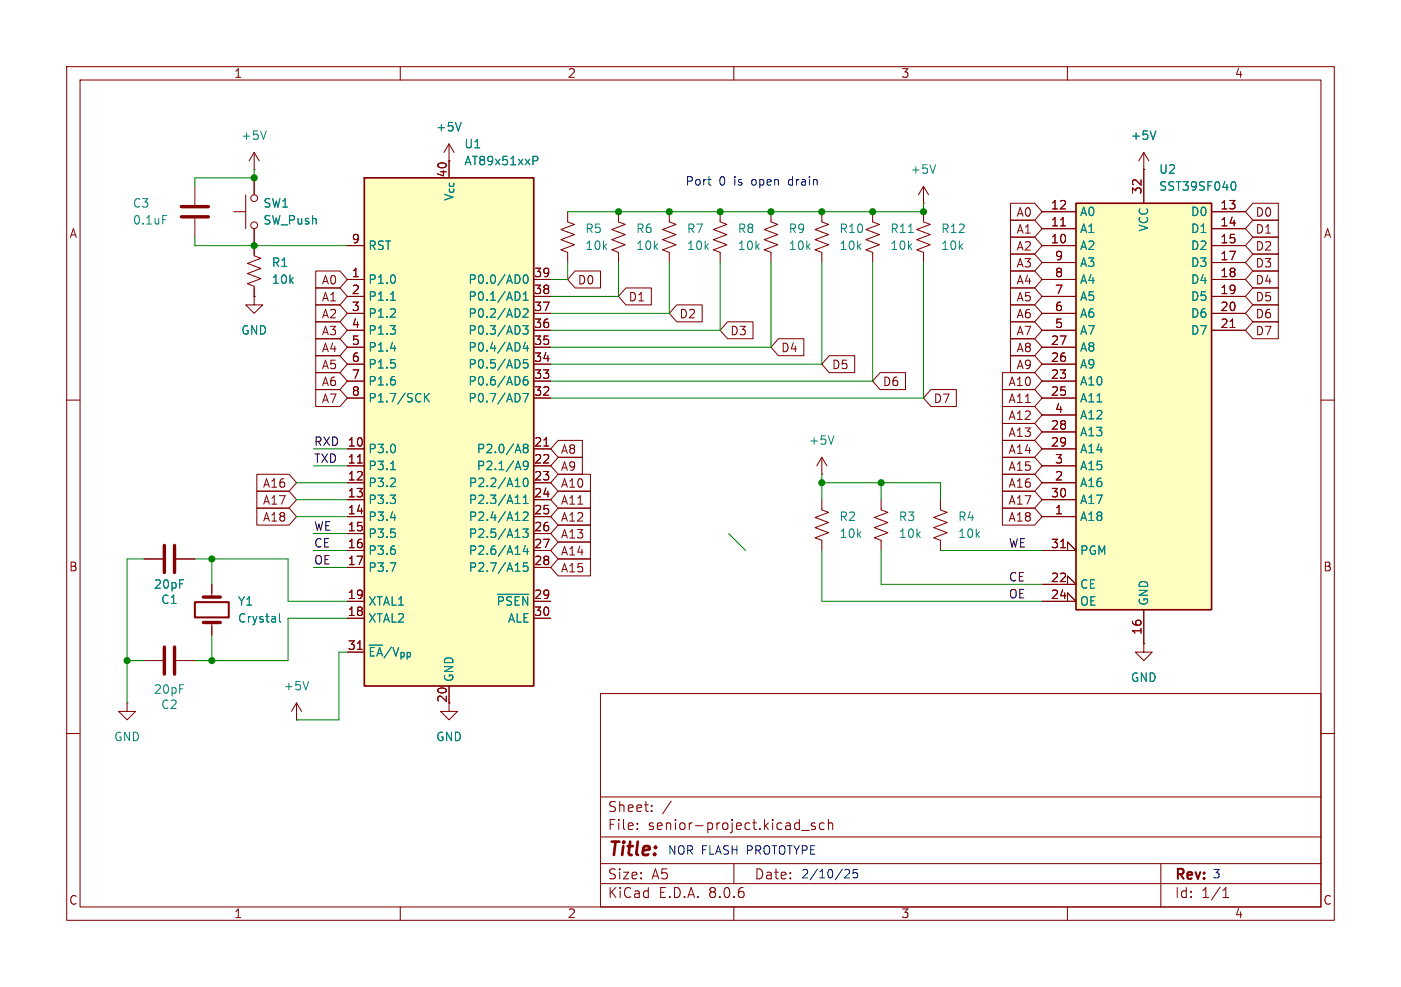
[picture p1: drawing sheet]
<svg xmlns="http://www.w3.org/2000/svg" width="210mm" height="148mm" viewBox="0 0 210 148" stroke-linecap="round" stroke-linejoin="round" font-family="sans-serif">
<g fill="none" stroke="#840000" stroke-width=".15">
<path d="M10 10h190v128h-190zM12 12h186v124h-186zM60 10v2M110 10v2M160 10v2M35.1 31.8h1.7M36.8 29.2v5.1M38.1 34.3v4.1l1 .3-2 .8 2 .8-2 .7 2 .8-2 .7 1 .4v1.6M38.1 26.7v2.5M67.3 24.1h.1M67.3 21.6l-.8 1.3M67.3 21.6v2.5"/>
<path d="M67.3 21.6l.8 1.3M85.1 31.8v1.5l1 .4-2 .7 2 .8-2 .7 2 .8-2 .8 1 .3v1.6M92.7 31.8v1.5l1 .4-2 .7 2 .8-2 .7 2 .8-2 .8 1 .3v1.6M100.3 31.8v1.5l1 .4-2 .7 2 .8-2 .7 2 .8-2 .8 1 .3v1.6M107.9 31.8v1.5l1.1 .4-2.1 .7 2.1 .8-2.1 .7 2.1 .8-2.1 .8 1 .3v1.6M115.6 31.8v1.5l1 .4-2 .7 2 .8-2 .7 2 .8-2 .8 1 .3v1.6M123.2 31.8v1.5l1 .4-2 .7 2 .8-2 .7 2 .8-2 .8 1 .3v1.6M130.8 31.8v1.5l1 .4-2 .7 2 .8-2 .7 2 .8-2 .8 1 .3v1.6M171.4 25.4h.1M171.4 22.9l-.7 1.2M171.4 22.9v2.5M171.4 22.9l.8 1.2"/>
<path d="M10 60h2M38.1 44.5v1.2h1.3l-1.3 1.3-1.3-1.3h1.3M38.1 44.5h.1M198 60h2M123.2 71.1h.1M123.2 74.9v1.6l1 .3-2 .8 2 .8-2 .7 2 .8-2 .7 1 .4v1.6M123.2 68.6l-.8 1.3M123.2 68.6v2.5M123.2 68.6l.8 1.3M132.1 74.9v1.6l1 .3-2 .8 2 .8-2 .7 2 .8-2 .7 1 .4v1.6M10 110h2M90 104h108v32h-108z"/>
<path d="M90 119.5h108M198 110h2M60 136v2M90 132.5h108M90 129.5h108M90 125.5h108M95.5 124.2v.2M95.5 123.5v.1M97.7 121.5v.2M97.7 120.8v.1M100.6 120.1l-1.3 1.9M110 136v2"/>
<path d="M110 129.5v3M120.2 124.5h1.1M122.2 123.5l-.4-.1-.2 .2 .1 .2 .5 .2v.3h-.6M123.5 123.5l-.4-.1-.3 .3v.4l.2 .2h.5M124.2 123.5a.37 .37 0 0 1 .6 .1v.8M124.2 122.9v1.5M160 136v2M174 129.5v6.5M183.3 134.6h.9M183.3 133.5l.5-.4v1.5"/>
<circle cx="38.1" cy="33.8" r=".51"/>
<circle cx="38.1" cy="29.7" r=".51"/>
</g>
<path d="M69.1 18.4l-.4 1.2M173.3 19.6l-.5 1.3M136.2 34.9h.7M125 65.3l-.4 1.3" fill="none" stroke="#008484" stroke-width=".15"/>
<path d="M54.6 26.7h25.4v76.2h-25.4z" fill="#ffffc2"/>
<path d="M54.6 26.7h25.4v76.2h-25.4z" fill="none" stroke="#840000" stroke-width=".25"/>
<g fill="none" stroke="#840000" stroke-width=".15">
<path d="M29.2 27.9v2.8M29.2 32.8v2.8M38.1 25.4h.1M38.1 22.9l-.8 1.2M38.1 22.9v2.5M38.1 22.9l.8 1.2M52.1 36.8h2.5M67.3 24.1v2.6M138.4 31.8v1.5l1 .4-2 .7 2 .8-2 .7 2 .8-2 .8 1 .3v1.6M138.4 30.5h.1M138.4 27.9v2.6M138.4 27.9l-.7 1.3"/>
<path d="M138.4 27.9l.8 1.3M52.1 47h2.5M52.1 41.9h2.5M52.1 44.5h2.5M52.1 59.7h2.5M52.1 57.2h2.5M52.1 54.6h2.5M52.1 52.1h2.5M52.1 49.5h2.5M80 47h2.5M80 41.9h2.5M80 44.5h2.5"/>
<path d="M80 59.7h2.5M80 57.2h2.5M80 54.6h2.5M80 52.1h2.5M80 49.5h2.5M52.1 67.3h2.5M52.1 69.9h2.5M52.1 72.4h2.5M52.1 74.9h2.5M52.1 77.5h2.5M53.6 69.4h.7M80 67.3h2.5"/>
<path d="M80 69.9h2.5M80 72.4h2.5M80 74.9h2.5M80 77.5h2.5M81.5 66.9h.7M141 74.9v1.6l1 .3-2 .8 2 .8-2 .7 2 .8-2 .7 1 .4v1.6M21.6 99.1h2.8M21.6 83.8h2.8M26.4 99.1h2.8M26.4 83.8h2.8M31.7 87.6v1.9M31.7 93.3v2"/>
<path d="M52.1 80h2.5M52.1 82.6h2.5M52.1 85.1h2.5M52.1 92.7h2.5M52.1 90.2h2.5M52.1 97.8h2.5M53.6 97.4h.7M80 80h2.5M80 82.6h2.5M80 85.1h2.5M80 92.7h2.5M80 90.2h2.5"/>
<path d="M19 105.4v1.3h1.3l-1.3 1.3-1.2-1.3h1.2M19 105.4h.1M44.4 108h.1M44.4 105.4l-.7 1.3M44.4 105.4v2.6M44.4 105.4l.8 1.3M67.3 102.9v3.8h1.3l-1.3 1.3-1.3-1.3h1.3"/>
</g>
<g fill="none" stroke="#008484" stroke-width=".15">
<path d="M39.9 19.6l-.4 1.3M24.4 32.3h.6M79.9 23.4h.5l.2 .3-.1 .3-.6 .1M140.2 24.7l-.4 1.3M58.5 45h.8M58.5 52.2h.8M63.6 59v1.3M63.8 59.5l.5 .8M64.3 59l-.7 .7M77.9 44.1v.6M78.4 48.8h.8l-.5 .5 .4 .1v.6l-.2 .1h-.3l-.2-.1M78.4 59h.8l-.5 1.3"/>
<path d="M78.4 45h.8M78.4 46.4l.5-.1 .2 .1 .1 .3-.8 .9h.8M78.4 44.1l.4-.3v1.2M78.6 41.3l.1-.1a.69 .69 0 0 1 .5 .5 .69 .69 0 0 1-.2 .7l-.1 .1a.68 .68 0 0 1-.3-1.2zM78.7 51.3l-.3 .9h.8M79 56.5a.5 .5 0 0 0-.6 .5v.5l.2 .2h.3l.2-.1 .1-.4-.2-.2-.3-.1-.3 .3M79 51.8v.8M79.1 53.9h-.6l-.1 .6 .2-.1 .4 .1 .2 .1-.1 .5-.2 .1-.5-.1M58.5 70.4h.8M58.5 77.6h.8M77.2 75.5h.8M78.4 79.3h.8l-.5 .5 .4 .1v.6l-.2 .1h-.3l-.2-.1"/>
<path d="M78.4 76.9l.5-.1 .2 .1 .1 .2-.8 .9h.8M78.4 75.5h.8M78.4 74.6l.4-.4v1.3M78.6 71.8l.1-.1a.69 .69 0 0 1 .5 .5 .69 .69 0 0 1-.2 .7l-.1 .1a.68 .68 0 0 1-.3-1.2zM78.7 67.2l-.3-.3 .3-.3h.2l.3 .3-.3 .3M78.7 67.2l-.3 .2 .1 .4 .2 .1 .3-.1 .2-.2v-.2l-.3-.2M78.7 67.2h.2M79.2 69.7l-.3 .2h-.3l-.2-.2 .2-.5h.3l.2 .1a.84 .84 0 0 1-.3 1.1h-.2M41.9 92v1.1l.2 .2M58.5 84.4h.8l-.5 1.3M74.6 89.1h4.7M78.7 81.8l-.3 .9h.8"/>
<path d="M79 82.3v.8M79.1 84.4h-.6l-.1 .6 .2-.1h.4l.2 .2-.1 .4-.2 .2-.5-.2M46.3 102.2l-.5 1.2"/>
</g>
<path d="M27.2 32.5h4M27.2 31h4M24.6 81.8v4.1M24.6 97v4.1M26.2 81.8v4.1M26.2 97v4.1M30.5 89.5h2.5M30.5 93.3h2.5" fill="none" stroke="#840000" stroke-width=".51"/>
<path d="M29.2 90.3h5.1v2.3h-5.1z" fill="none" stroke="#840000" stroke-width=".3"/>
<path d="M161.3 30.5h20.3v60.9h-20.3z" fill="#ffffc2"/>
<path d="M161.3 30.5h20.3v60.9h-20.3z" fill="none" stroke="#840000" stroke-width=".25"/>
<g fill="none" stroke="#840000" stroke-width=".15">
<path d="M38.1 26.7v2.5M38.1 34.3v3.8M52.1 36.8h2.5M67.3 24.1h.1M67.3 24.1v2.6M151.5 35.6h3.6l1.1 1.2-1.1 1.3h-3.6zM151.5 30.5h3.6l1.1 1.3-1.1 1.2h-3.6zM151.5 33h3.6l1.1 1.3-1.1 1.3h-3.6zM151.5 38.1h3.6l1.1 1.3-1.1 1.2h-3.6zM156.2 36.8h5.1M156.2 34.3h5.1M156.2 31.8h5.1"/>
<path d="M156.2 39.4h5.1M159 33.9h.7M171.4 25.4h.1M171.4 25.4v5.1M181.6 36.8h5.1M181.6 34.3h5.1M181.6 31.8h5.1M181.6 39.4h5.1M187.8 38.1h3.8v2.5h-3.8l-1.1-1.2zM187.8 35.6h3.8v2.5h-3.8l-1.1-1.3zM187.8 33h3.8v2.6h-3.8l-1.1-1.3zM187.8 30.5h3.8v2.5h-3.8l-1.1-1.2z"/>
<path d="M38.1 44.5h.1M38.1 43.2v1.3M47.3 40.6h3.7l1.1 1.3-1.1 1.3h-3.7zM47.3 43.2h3.7l1.1 1.3-1.1 1.2h-3.7zM47.3 45.7h3.7l1.1 1.3-1.1 1.3h-3.7zM47.3 55.9h3.7l1.1 1.3-1.1 1.2h-3.7zM47.3 53.3h3.7l1.1 1.3-1.1 1.3h-3.7zM47.3 48.3h3.7l1.1 1.2-1.1 1.3h-3.7zM47.3 50.8h3.7l1.1 1.3-1.1 1.2h-3.7zM47.3 58.4h3.7l1.1 1.3-1.1 1.3h-3.7zM52.1 41.9h2.5M52.1 44.5h2.5"/>
<path d="M52.1 47h2.5M52.1 49.5h2.5M52.1 57.2h2.5M52.1 59.7h2.5M52.1 54.6h2.5M52.1 52.1h2.5M80 41.9h2.5M80 44.5h2.5M80 47h2.5M80 49.5h2.5M80 57.2h2.5M80 59.7h2.5"/>
<path d="M80 54.6h2.5M80 52.1h2.5M86.2 40.6h3.8v2.6h-3.8l-1.1-1.3zM93.8 43.2h3.8v2.5h-3.8l-1.1-1.2zM101.4 45.7h3.9v2.6h-3.9l-1.1-1.3zM109.1 48.3h3.8v2.5h-3.8l-1.2-1.3zM116.7 50.8h3.8v2.5h-3.8l-1.1-1.2zM124.3 53.3h3.8v2.6h-3.8l-1.1-1.3zM131.9 55.9h3.8v2.5h-3.8l-1.1-1.2zM139.5 58.4h3.9v2.6h-3.9l-1.1-1.3zM150.3 55.9h4.8l1.1 1.3-1.1 1.2h-4.8zM150.3 58.4h4.8l1.1 1.3-1.1 1.3h-4.8z"/>
<path d="M151.5 43.2h3.6l1.1 1.3-1.1 1.2h-3.6zM151.5 45.7h3.6l1.1 1.3-1.1 1.3h-3.6zM151.5 53.3h3.6l1.1 1.3-1.1 1.3h-3.6zM151.5 50.8h3.6l1.1 1.3-1.1 1.2h-3.6zM151.5 48.3h3.6l1.1 1.2-1.1 1.3h-3.6zM151.5 40.6h3.6l1.1 1.3-1.1 1.3h-3.6zM156.2 41.9h5.1M156.2 44.5h5.1M156.2 47h5.1M156.2 49.5h5.1M156.2 57.2h5.1M156.2 59.7h5.1"/>
<path d="M156.2 54.6h5.1M156.2 52.1h5.1M181.6 41.9h5.1M181.6 44.5h5.1M181.6 47h5.1M181.6 49.5h5.1M184.4 49.1h.7M187.8 43.2h3.8v2.5h-3.8l-1.1-1.2zM187.8 45.7h3.8v2.6h-3.8l-1.1-1.3zM187.8 48.3h3.8v2.5h-3.8l-1.1-1.3zM187.8 40.6h3.8v2.6h-3.8l-1.1-1.3zM38.5 73.7h4.8l1.1 1.2-1.1 1.3h-4.8z"/>
<path d="M38.5 76.2h4.8l1.1 1.3-1.1 1.2h-4.8zM38.5 71.1h4.8l1.1 1.3-1.1 1.3h-4.8zM52.1 77.5h2.5M52.1 72.4h2.5M52.1 67.3h2.5M52.1 69.9h2.5M52.1 74.9h2.5M53.6 69.4h.7M80 77.5h2.5M80 72.4h2.5M80 67.3h2.5M80 69.9h2.5"/>
<path d="M80 74.9h2.5M81.5 66.9h.7M83.7 73.7h4.8v2.5h-4.8l-1.2-1.3zM83.7 78.7h4.8v2.6h-4.8l-1.2-1.3zM83.7 68.6h3.6v2.5h-3.6l-1.2-1.2zM83.7 66h3.6v2.6h-3.6l-1.2-1.3zM83.7 71.1h4.8v2.6h-4.8l-1.2-1.3zM83.7 76.2h4.8v2.5h-4.8l-1.2-1.2zM150.3 73.7h4.8l1.1 1.2-1.1 1.3h-4.8zM150.3 76.2h4.8l1.1 1.3-1.1 1.2h-4.8zM150.3 71.1h4.8l1.1 1.3-1.1 1.3h-4.8zM150.3 68.6h4.8l1.1 1.3-1.1 1.2h-4.8z"/>
<path d="M150.3 66h4.8l1.1 1.3-1.1 1.3h-4.8zM150.3 61h4.8l1.1 1.2-1.1 1.3h-4.8zM150.3 63.5h4.8l1.1 1.3-1.1 1.2h-4.8zM156.2 77.5h5.1M156.2 72.4h5.1M156.2 64.8h5.1M156.2 67.3h5.1M156.2 69.9h5.1M156.2 74.9h5.1M156.2 62.2h5.1M21.6 83.8h2.8M26.4 83.8h2.8"/>
<path d="M31.7 87.6v1.3M31.7 94v1.3M52.1 90.2h2.5M52.1 82.6h2.5M52.1 80h2.5M52.1 85.1h2.5M52.1 92.7h2.5M52.1 97.8h2.5M53.6 97.4h.7M80 90.2h2.5M80 82.6h2.5M80 80h2.5"/>
<path d="M80 85.1h2.5M80 92.7h2.5M83.7 81.3h4.8v2.5h-4.8l-1.2-1.2zM83.7 83.8h4.8v2.6h-4.8l-1.2-1.3zM156.2 87.6h5.1l-1.3-1.2v1.2M156.2 90.2h5.1l-1.3-1.3v1.3M156.2 82.6h5.1l-1.3-1.3v1.3M159 82.1h.7M171.4 96.5v1.3h1.3l-1.3 1.3-1.2-1.3h1.2M171.4 96.5h.1M171.4 91.4v5.1M67.3 102.9v2.5"/>
</g>
<g fill="none" stroke="#008484" stroke-width=".15">
<path d="M69.1 18.4l-.4 1.2M173.3 19.6l-.5 1.3M79.9 23.4h.5l.2 .3-.1 .3-.6 .1M184.8 27.2a.69 .69 0 0 1 .5 .6 .69 .69 0 0 1-.2 .7h-.3M58.5 45h.8M58.5 52.2h.8M63.6 59v1.3M63.8 59.5l.5 .8M64.3 59l-.7 .7M77.9 44.1v.6M78.4 48.8h.8l-.5 .5 .4 .1v.6l-.2 .1h-.3l-.2-.1M78.4 59h.8l-.5 1.3"/>
<path d="M78.4 45h.8M78.4 46.4l.5-.1 .2 .1 .1 .3-.8 .9h.8M78.4 44.1l.4-.3v1.2M78.6 41.3l.1-.1a.69 .69 0 0 1 .5 .5 .69 .69 0 0 1-.2 .7l-.1 .1a.68 .68 0 0 1-.3-1.2zM78.7 51.3l-.3 .9h.8M79 56.5a.5 .5 0 0 0-.6 .5v.5l.2 .2h.3l.2-.1 .1-.4-.2-.2-.3-.1-.3 .3M79 51.8v.8M79.1 53.9h-.6l-.1 .6 .2-.1 .4 .1 .2 .1-.1 .5-.2 .1-.5-.1M58.5 70.4h.8M58.5 77.6h.8M77.2 75.5h.8M78.4 79.3h.8l-.5 .5 .4 .1v.6l-.2 .1h-.3l-.2-.1"/>
<path d="M78.4 76.9l.5-.1 .2 .1 .1 .2-.8 .9h.8M78.4 75.5h.8M78.4 74.6l.4-.4v1.3M78.6 71.8l.1-.1a.69 .69 0 0 1 .5 .5 .69 .69 0 0 1-.2 .7l-.1 .1a.68 .68 0 0 1-.3-1.2zM78.7 67.2l-.3-.3 .3-.3h.2l.3 .3-.3 .3M78.7 67.2l-.3 .2 .1 .4 .2 .1 .3-.1 .2-.2v-.2l-.3-.2M78.7 67.2h.2M79.2 69.7l-.3 .2h-.3l-.2-.2 .2-.5h.3l.2 .1a.84 .84 0 0 1-.3 1.1h-.2M41.9 92v1.1l.2 .2M58.5 84.4h.8l-.5 1.3M74.6 89.1h4.7M78.7 81.8l-.3 .9h.8"/>
<path d="M79 82.3v.8M79.1 84.4h-.6l-.1 .6 .2-.1h.4l.2 .2-.1 .4-.2 .2-.5-.2"/>
</g>
<path d="M106.1 26.9h.5M106.5 27.8h.1M126.6 130.5l.5-.1 .2 .1 .1 .2-.8 .9h.8M128.5 130.4h-.6l-.1 .6 .2-.1h.5l.1 .2-.1 .4-.2 .1-.5-.1" fill="none" stroke="#0000c2" stroke-width=".15"/>
<g fill="none" stroke="#008400" stroke-width=".15">
<path d="M29.2 35.6v1.2h22.9M38.1 25.4v1.3h-8.9v1.2M85.1 39.4v2.5h-2.6M92.7 39.4v5.1h-10.2M100.3 39.4v7.6h-17.8M107.9 39.4v10.1h-25.4M115.6 39.4v12.7h-33.1M123.2 39.4v15.2h-40.7M130.8 39.4v17.8h-48.3M138.4 30.5v1.3h-53.3M138.4 39.4v20.3h-55.9M44.4 77.5h7.7"/>
<path d="M44.4 72.4h7.7M44.4 74.9h7.7M47 67.3h5.1M47 69.9h5.1M123.2 72.4h17.8v2.5M123.2 71.1v3.8M132.1 72.4v2.5M19 99.1h2.6M21.6 83.8h-2.6v21.6M29.2 83.8h14v6.4h8.9M31.7 83.8v3.8M31.7 95.3v3.8"/>
<path d="M47 82.6h5.1M47 80h5.1M47 85.1h5.1M52.1 92.7h-8.9v6.4h-14M52.1 97.8h-1.3v10.2h-6.4M109.2 80l2.6 2.6M123.2 82.6v7.6h33M132.1 82.6v5h24.1M141 82.6h15.2"/>
</g>
<g fill="#008400" stroke="#008400" stroke-width=".15">
<circle cx="31.7" cy="83.8" r=".46"/>
<circle cx="31.7" cy="99.1" r=".46"/>
<circle cx="19" cy="99.1" r=".46"/>
<circle cx="38.1" cy="26.7" r=".46"/>
<circle cx="38.1" cy="36.8" r=".46"/>
<circle cx="107.9" cy="31.8" r=".46"/>
<circle cx="100.3" cy="31.8" r=".46"/>
<circle cx="123.2" cy="31.8" r=".46"/>
<circle cx="115.6" cy="31.8" r=".46"/>
<circle cx="92.7" cy="31.8" r=".46"/>
<circle cx="130.8" cy="31.8" r=".46"/>
<circle cx="138.4" cy="31.8" r=".46"/>
<circle cx="132.1" cy="72.4" r=".46"/>
<circle cx="123.2" cy="72.4" r=".46"/>
</g>
<text font-size="2.8" fill="#840000" x="91" y="128.9">Title:</text>
<g font-size="2.1" fill="#840000">
<text x="91" y="124.7">File:</text>
<text x="91" y="122">Sheet:</text>
<text x="97.1" y="124.7">senior-project.kicad_sch</text>
<text x="91" y="134.9">KiCad</text>
<text x="91" y="132.1">Size:</text>
<text x="97.7" y="132.1">A5</text>
<text x="98.7" y="134.9">E.D.A.</text>
<text x="106.3" y="134.9">8.0.6</text>
<text x="113" y="132.1">Date:</text>
<text x="176" y="132.3">Rev:</text>
<text x="176" y="134.9">Id:</text>
<text x="180.1" y="134.9">1/1</text>
</g>
<g font-size="1.8" fill="#840000">
<text x="35" y="11.9">1</text>
<text x="85" y="11.9">2</text>
<text x="135" y="11.9">3</text>
<text x="185" y="11.9">4</text>
<text x="67.1" y="26.7" transform="rotate(-90 67.1 26.7)">40</text>
<text x="171.2" y="29.3" transform="rotate(-90 171.2 29.3)">32</text>
<text x="10.3" y="35.9">A</text>
<text x="152.3" y="32.7">A0</text>
<text x="152.3" y="35.2">A1</text>
<text x="157.4" y="34">11</text>
<text x="157.4" y="31.5">12</text>
<text x="182.8" y="31.5">13</text>
<text x="182.8" y="34">14</text>
<text x="188.1" y="35.2">D1</text>
<text x="188.1" y="32.7">D0</text>
<text x="198.4" y="35.9">A</text>
<text x="52.6" y="41.7">1</text>
<text x="52.6" y="36.6">9</text>
<text x="80" y="41.7">39</text>
<text x="152.3" y="37.8">A2</text>
<text x="152.3" y="40.3">A3</text>
<text x="157.4" y="36.6">10</text>
<text x="158" y="41.7">8</text>
<text x="158" y="39.1">9</text>
<text x="182.8" y="36.6">15</text>
<text x="182.8" y="39.1">17</text>
<text x="182.8" y="41.7">18</text>
<text x="188.1" y="40.3">D3</text>
<text x="188.1" y="37.8">D2</text>
<text x="48.1" y="42.9">A0</text>
<text x="48.1" y="45.4">A1</text>
<text x="48.1" y="47.9">A2</text>
<text x="52.6" y="46.7">3</text>
<text x="52.6" y="44.2">2</text>
<text x="80" y="46.7">37</text>
<text x="80" y="44.2">38</text>
<text x="86.5" y="42.9">D0</text>
<text x="94.1" y="45.4">D1</text>
<text x="101.8" y="47.9">D2</text>
<text x="152.3" y="45.4">A5</text>
<text x="152.3" y="47.9">A6</text>
<text x="152.3" y="42.9">A4</text>
<text x="158" y="46.7">6</text>
<text x="158" y="44.2">7</text>
<text x="182.8" y="44.2">19</text>
<text x="182.8" y="46.7">20</text>
<text x="188.1" y="45.4">D5</text>
<text x="188.1" y="47.9">D6</text>
<text x="188.1" y="42.9">D4</text>
<text x="48.1" y="50.5">A3</text>
<text x="48.1" y="53">A4</text>
<text x="52.6" y="49.3">4</text>
<text x="52.6" y="51.8">5</text>
<text x="80" y="51.8">35</text>
<text x="80" y="49.3">36</text>
<text x="109.4" y="50.5">D3</text>
<text x="117" y="53">D4</text>
<text x="152.3" y="53">A8</text>
<text x="152.3" y="50.5">A7</text>
<text x="157.4" y="51.8">27</text>
<text x="158" y="49.3">5</text>
<text x="182.8" y="49.3">21</text>
<text x="188.1" y="50.5">D7</text>
<text x="48.1" y="58.1">A6</text>
<text x="48.1" y="55.6">A5</text>
<text x="52.6" y="54.4">6</text>
<text x="52.6" y="56.9">7</text>
<text x="52.6" y="59.4">8</text>
<text x="80" y="59.4">32</text>
<text x="80" y="56.9">33</text>
<text x="80" y="54.4">34</text>
<text x="124.6" y="55.6">D5</text>
<text x="132.2" y="58.1">D6</text>
<text x="151.1" y="58.1">A10</text>
<text x="152.3" y="55.6">A9</text>
<text x="157.4" y="56.9">23</text>
<text x="157.4" y="59.4">25</text>
<text x="157.4" y="54.4">26</text>
<text x="48.1" y="60.6">A7</text>
<text x="139.9" y="60.6">D7</text>
<text x="151.1" y="63.2">A12</text>
<text x="151.1" y="65.7">A13</text>
<text x="151.1" y="60.6">A11</text>
<text x="157.4" y="64.5">28</text>
<text x="158" y="62">4</text>
<text x="52" y="67.1">10</text>
<text x="52" y="69.6">11</text>
<text x="80" y="67.1">21</text>
<text x="80" y="69.6">22</text>
<text x="84" y="70.8">A9</text>
<text x="84" y="68.3">A8</text>
<text x="151.1" y="70.8">A15</text>
<text x="151.1" y="68.3">A14</text>
<text x="157.4" y="67.1">29</text>
<text x="158" y="69.6">3</text>
<text x="39.3" y="75.9">A17</text>
<text x="39.3" y="73.3">A16</text>
<text x="52" y="72.1">12</text>
<text x="52" y="74.7">13</text>
<text x="52" y="77.2">14</text>
<text x="80" y="72.1">23</text>
<text x="80" y="74.7">24</text>
<text x="80" y="77.2">25</text>
<text x="84" y="75.9">A11</text>
<text x="84" y="73.3">A10</text>
<text x="151.1" y="75.9">A17</text>
<text x="151.1" y="73.3">A16</text>
<text x="157.4" y="74.7">30</text>
<text x="158" y="77.2">1</text>
<text x="158" y="72.1">2</text>
<text x="39.3" y="78.4">A18</text>
<text x="52" y="79.8">15</text>
<text x="52" y="82.3">16</text>
<text x="80" y="79.8">26</text>
<text x="80" y="82.3">27</text>
<text x="84" y="83.5">A14</text>
<text x="84" y="81">A13</text>
<text x="84" y="78.4">A12</text>
<text x="151.1" y="78.4">A18</text>
<text x="157.4" y="82.3">31</text>
<text x="10.3" y="85.9">B</text>
<text x="52" y="84.8">17</text>
<text x="52" y="89.9">19</text>
<text x="80" y="84.8">28</text>
<text x="80" y="89.9">29</text>
<text x="84" y="86">A15</text>
<text x="157.4" y="87.4">22</text>
<text x="157.4" y="89.9">24</text>
<text x="198.3" y="85.9">B</text>
<text x="52" y="92.5">18</text>
<text x="80" y="92.5">30</text>
<text x="171.2" y="95.3" transform="rotate(-90 171.2 95.3)">16</text>
<text x="52" y="97.5">31</text>
<text x="67.1" y="105.5" transform="rotate(-90 67.1 105.5)">20</text>
<text x="10.3" y="135.9">C</text>
<text x="35" y="137.9">1</text>
<text x="85" y="137.9">2</text>
<text x="135" y="137.9">3</text>
<text x="185" y="137.9">4</text>
<text x="198.3" y="135.9">C</text>
</g>
<g font-size="1.8" fill="#008484">
<text x="36.1" y="21.2">+5V</text>
<text x="65.3" y="19.9">+5V</text>
<text x="69.5" y="22.5">U1</text>
<text x="169.4" y="21.2">+5V</text>
<text x="69.5" y="25">AT89x51xxP</text>
<text x="136.4" y="26.3">+5V</text>
<text x="173.7" y="26.3">U2</text>
<text x="173.7" y="28.8">SST39SF040</text>
<text x="19.8" y="31.3">C3</text>
<text x="19.8" y="33.9">0.1uF</text>
<text x="39.4" y="31.3">SW1</text>
<text x="39.4" y="33.9">SW_Push</text>
<text x="68.2" y="30.3" transform="rotate(-90 68.2 30.3)">V_{cc}</text>
<text x="87.6" y="35.2">R5</text>
<text x="95.3" y="35.2">R6</text>
<text x="102.9" y="35.2">R7</text>
<text x="110.5" y="35.2">R8</text>
<text x="118.1" y="35.2">R9</text>
<text x="125.7" y="35.2">R10</text>
<text x="133.4" y="35.2">R11</text>
<text x="141" y="35.2">R12</text>
<text x="161.8" y="35.2">A1</text>
<text x="161.8" y="32.6">A0</text>
<text x="172.3" y="34.8" transform="rotate(-90 172.3 34.8)">VCC</text>
<text x="178.4" y="32.6">D0</text>
<text x="178.4" y="35.2">D1</text>
<text x="40.6" y="40.2">R1</text>
<text x="55.1" y="37.7">RST</text>
<text x="87.6" y="37.7">10k</text>
<text x="95.3" y="37.7">10k</text>
<text x="102.9" y="37.7">10k</text>
<text x="110.5" y="37.7">10k</text>
<text x="118.1" y="37.7">10k</text>
<text x="125.7" y="37.7">10k</text>
<text x="133.4" y="37.7">10k</text>
<text x="141" y="37.7">10k</text>
<text x="161.8" y="37.7">A2</text>
<text x="161.8" y="40.2">A3</text>
<text x="178.4" y="37.7">D2</text>
<text x="178.4" y="40.2">D3</text>
<text x="40.6" y="42.8">10k</text>
<text x="55.1" y="47.9">P1.2</text>
<text x="55.1" y="42.8">P1.0</text>
<text x="55.1" y="45.3">P1.1</text>
<text x="70.1" y="47.9">P0.2/AD2</text>
<text x="70.1" y="45.3">P0.1/AD1</text>
<text x="70.1" y="42.8">P0.0/AD0</text>
<text x="161.8" y="47.9">A6</text>
<text x="161.8" y="45.3">A5</text>
<text x="161.8" y="42.8">A4</text>
<text x="178.4" y="42.8">D4</text>
<text x="178.4" y="45.3">D5</text>
<text x="178.4" y="47.9">D6</text>
<text x="36.1" y="50.4">GND</text>
<text x="55.1" y="50.4">P1.3</text>
<text x="55.1" y="52.9">P1.4</text>
<text x="70.1" y="52.9">P0.4/AD4</text>
<text x="70.1" y="50.4">P0.3/AD3</text>
<text x="161.8" y="52.9">A8</text>
<text x="161.8" y="50.4">A7</text>
<text x="178.4" y="50.4">D7</text>
<text x="55.1" y="55.5">P1.5</text>
<text x="55.1" y="58">P1.6</text>
<text x="70.1" y="58">P0.6/AD6</text>
<text x="70.1" y="55.5">P0.5/AD5</text>
<text x="161.8" y="58">A10</text>
<text x="161.8" y="55.5">A9</text>
<text x="55.1" y="60.6">P1.7/SCK</text>
<text x="70.1" y="60.6">P0.7/AD7</text>
<text x="161.8" y="60.6">A11</text>
<text x="161.8" y="65.6">A13</text>
<text x="161.8" y="63.1">A12</text>
<text x="55.1" y="68.2">P3.0</text>
<text x="55.1" y="70.7">P3.1</text>
<text x="71.4" y="68.2">P2.0/A8</text>
<text x="71.4" y="70.7">P2.1/A9</text>
<text x="121.2" y="66.9">+5V</text>
<text x="161.8" y="68.2">A14</text>
<text x="161.8" y="70.7">A15</text>
<text x="55.1" y="73.3">P3.2</text>
<text x="55.1" y="75.8">P3.3</text>
<text x="70.2" y="73.3">P2.2/A10</text>
<text x="70.2" y="75.8">P2.3/A11</text>
<text x="161.8" y="73.3">A16</text>
<text x="161.8" y="75.8">A17</text>
<text x="55.1" y="78.3">P3.4</text>
<text x="55.1" y="80.9">P3.5</text>
<text x="55.1" y="83.4">P3.6</text>
<text x="70.2" y="78.3">P2.4/A12</text>
<text x="70.2" y="80.9">P2.5/A13</text>
<text x="70.2" y="83.4">P2.6/A14</text>
<text x="125.7" y="78.3">R2</text>
<text x="125.7" y="80.9">10k</text>
<text x="134.6" y="78.3">R3</text>
<text x="134.6" y="80.9">10k</text>
<text x="143.5" y="78.3">R4</text>
<text x="143.5" y="80.9">10k</text>
<text x="161.8" y="78.3">A18</text>
<text x="161.8" y="83.4">PGM</text>
<text x="23" y="88.5">20pF</text>
<text x="55.1" y="86">P3.7</text>
<text x="70.2" y="86">P2.7/A15</text>
<text x="161.8" y="88.5">CE</text>
<text x="24.1" y="90.8">C1</text>
<text x="35.6" y="91">Y1</text>
<text x="35.6" y="93.6">Crystal</text>
<text x="55.1" y="93.6">XTAL2</text>
<text x="55.1" y="91">XTAL1</text>
<text x="74.3" y="91">~{PSEN}</text>
<text x="76" y="93.6">ALE</text>
<text x="161.8" y="91">OE</text>
<text x="172.3" y="90.9" transform="rotate(-90 172.3 90.9)">GND</text>
<text x="55.1" y="98.7">~{EA}/V_{pp}</text>
<text x="23" y="104.2">20pF</text>
<text x="24.1" y="106.5">C2</text>
<text x="42.4" y="103.7">+5V</text>
<text x="68.2" y="102.4" transform="rotate(-90 68.2 102.4)">GND</text>
<text x="169.4" y="102.5">GND</text>
<text x="17" y="111.4">GND</text>
<text x="65.3" y="111.4">GND</text>
</g>
<g font-size="1.8" fill="#0000c2">
<text x="102.7" y="28">Port</text>
<text x="107.8" y="28">0</text>
<text x="110.1" y="28">is</text>
<text x="113" y="28">open</text>
<text x="118.7" y="28">drain</text>
<text x="100" y="128.4">NOR FLASH PROTOTYPE</text>
<text x="120" y="131.9">2/10/25</text>
<text x="181.7" y="131.9">3</text>
</g>
<g font-size="1.8">
<text x="47" y="67">RXD</text>
<text x="47" y="69.5">TXD</text>
<text x="47" y="79.7">WE</text>
<text x="47" y="82.2">CE</text>
<text x="151.1" y="82.2">WE</text>
<text x="47" y="84.7">OE</text>
<text x="151.1" y="87.3">CE</text>
<text x="151.1" y="89.8">OE</text>
</g>
</svg>
